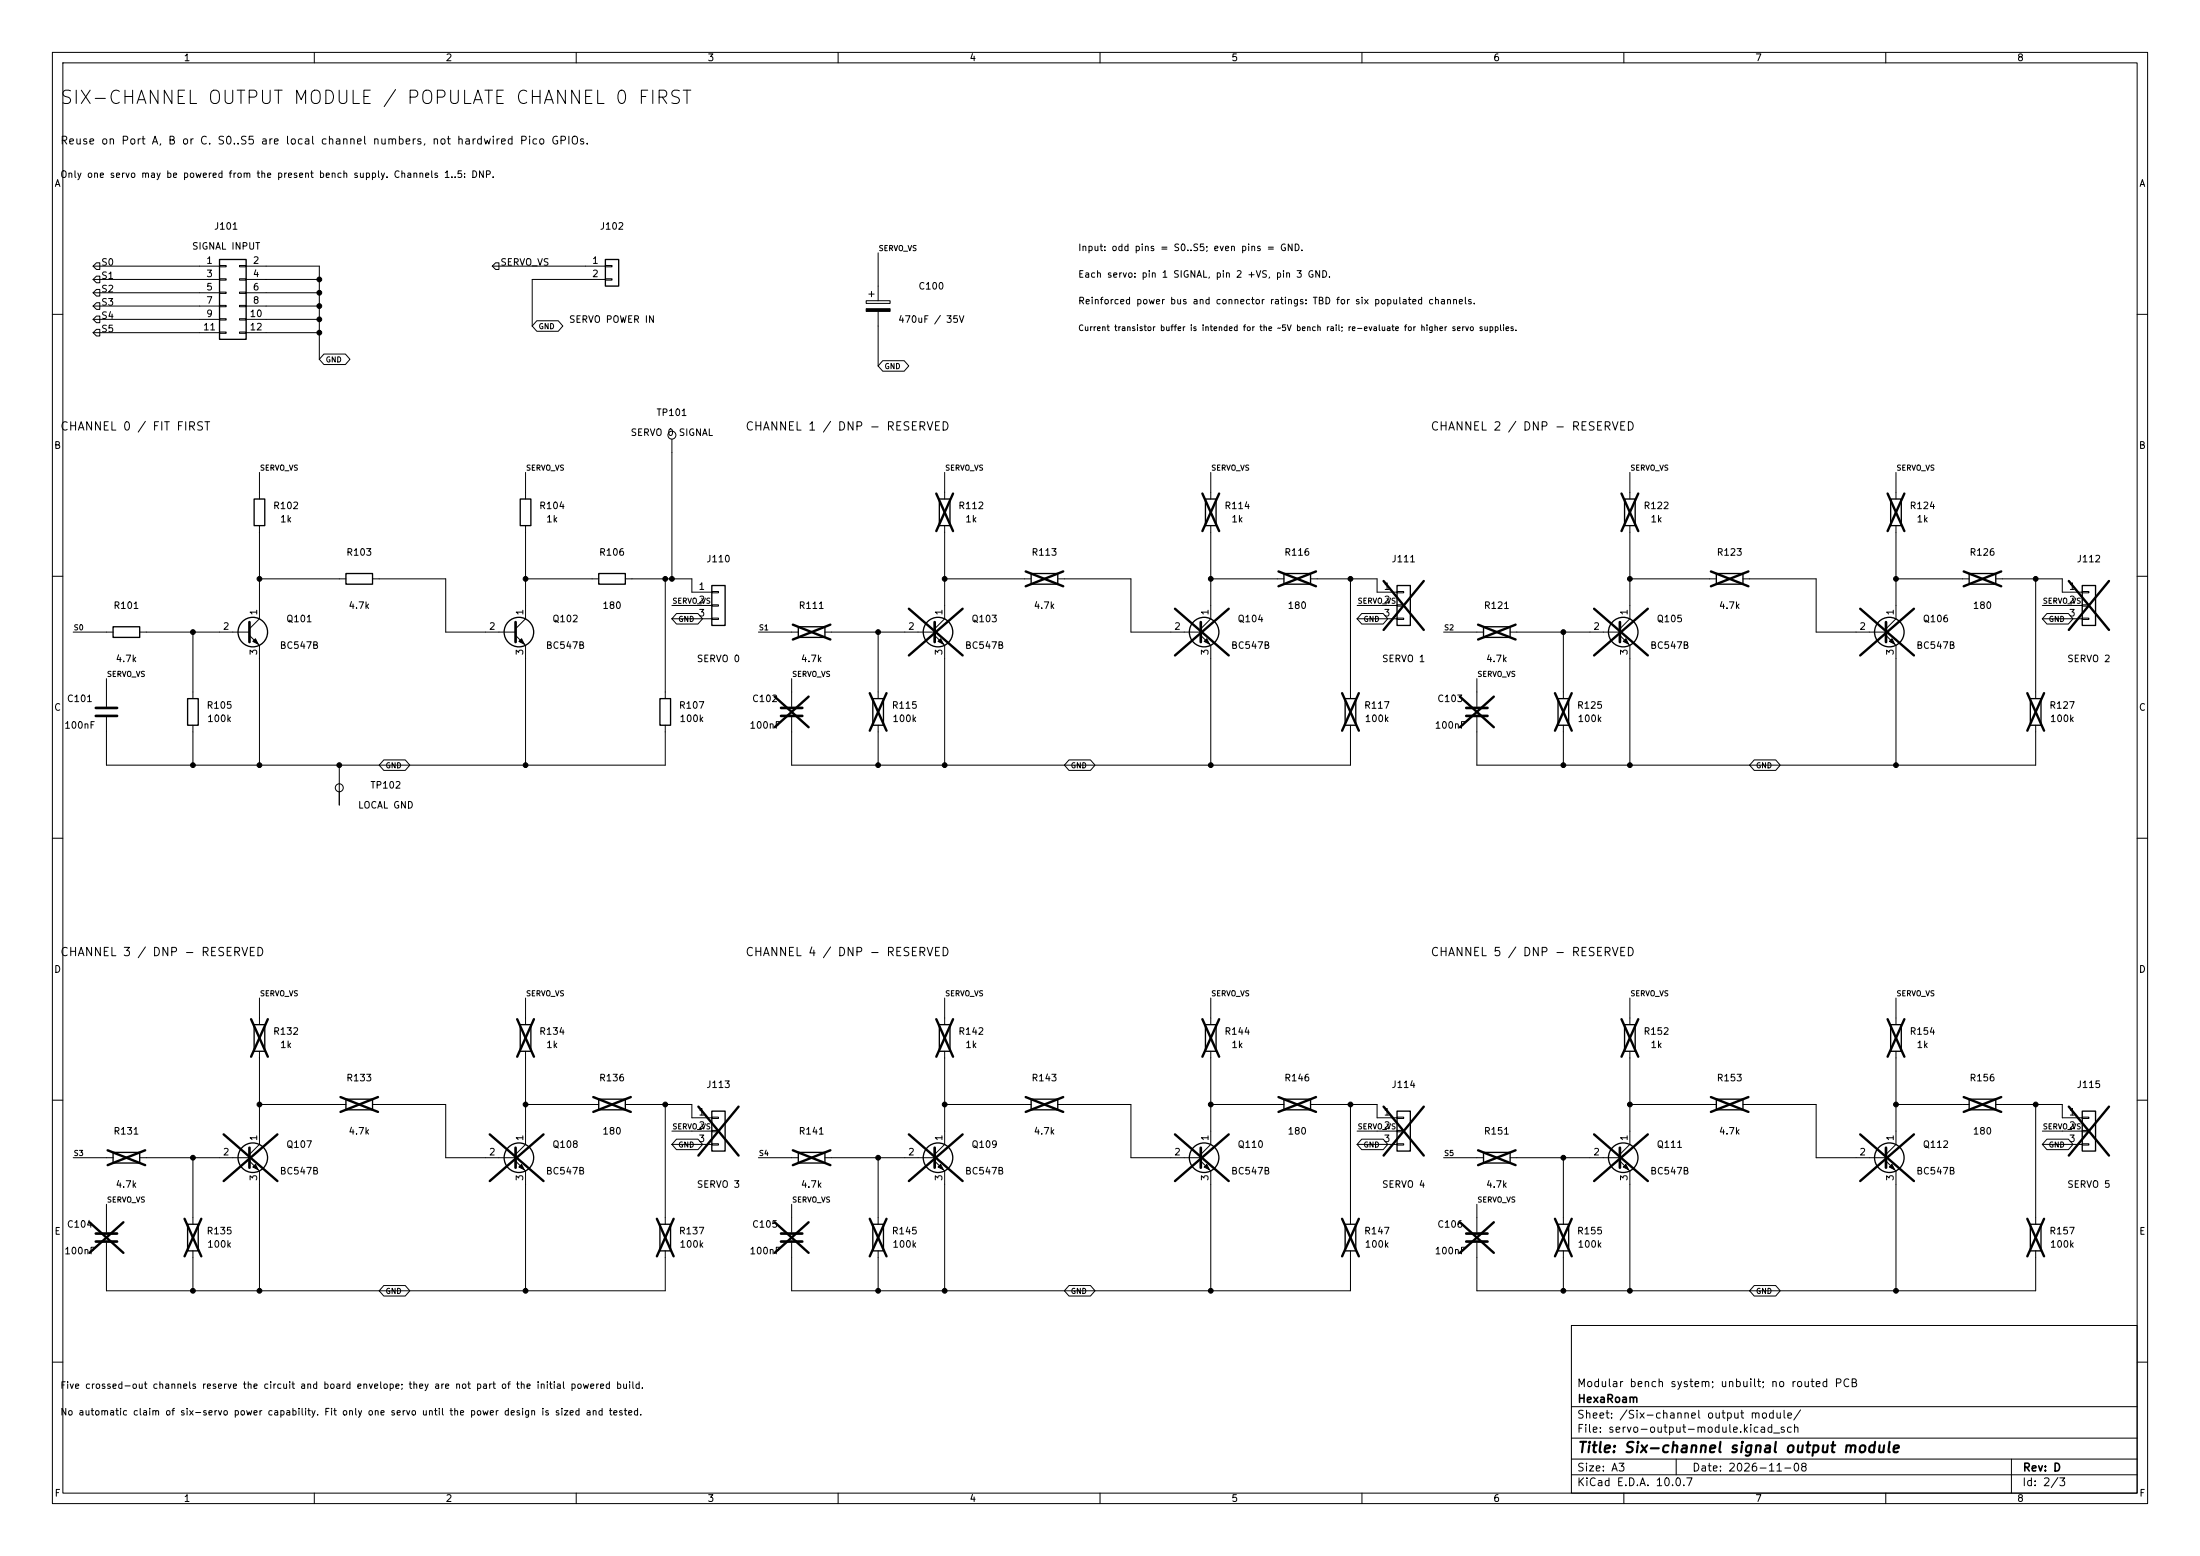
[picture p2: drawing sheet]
<svg xmlns="http://www.w3.org/2000/svg" width="420mm" height="297mm" viewBox="0 0 420 297" stroke-linecap="round" stroke-linejoin="round" font-family="sans-serif">
<g fill="none" stroke="#000" stroke-width=".19">
<path d="M10 10h400v277h-400zM12 12h396v273h-396zM60 10v2M110 10v2M160 10v2M210 10v2M260 10v2M310 10v2M360 10v2M17.8 53.3l.6-.6h.6v1.3h-.6zM17.8 58.4l.6-.6h.6v1.3h-.6zM17.8 55.9l.6-.7h.6v1.3h-.6z"/>
<path d="M17.8 50.8l.6-.6h.6v1.2h-.6zM17.8 50.8h24.1M17.8 53.3h24.1M17.8 55.9h24.1M17.8 58.4h24.1M41.9 50.7h1.3v.2h-1.3zM41.9 53.2h1.3v.3h-1.3zM41.9 55.8h1.3v.2h-1.3zM41.9 58.3h1.3v.2h-1.3zM45.7 50.7h1.3v.2h-1.3zM45.7 53.2h1.3v.3h-1.3zM45.7 55.8h1.3v.2h-1.3z"/>
<path d="M45.7 58.3h1.3v.2h-1.3zM47 50.8h14v17.8M47 53.3h14M47 55.9h14M47 58.4h14M94 50.8h21.6M94.6 50.2h.6v1.2h-.6l-.6-.6zM115.6 50.7h1.2v.2h-1.2zM115.6 53.2h1.2v.3h-1.2zM115.6 53.3h-14v8.9M165.4 57.4h4.5v.5h-4.5zM165.9 56.1h1"/>
<path d="M166.4 55.6v1M167.6 48.3v9.1M167.6 59.4v10.5M10 60h2M17.8 61l.6-.7h.6v1.3h-.6zM17.8 61h24.1M17.8 63.5h24.1M18.4 62.9h.6v1.2h-.6l-.6-.6zM41.9 60.8h1.3v.3h-1.3zM41.9 63.4h1.3v.2h-1.3zM45.7 60.8h1.3v.3h-1.3zM45.7 63.4h1.3v.2h-1.3z"/>
<path d="M47 61h14M47 63.5h14M61.8 67.6h4.1l.9 1-.9 1h-4.1l-.8-1zM102.5 61.2h4.1l.8 1-.8 1h-4.1l-.9-1zM168.5 68.8h4.1l.9 1.1-.9 1h-4.1l-.9-1zM408 60h2M49.5 90.2v5.1M100.3 90.2v5.1M128.3 83.8v26.7M180.3 90.2v5.1M231.1 90.2v5.1M311.1 90.2v5.1"/>
<path d="M361.9 90.2v5.1M10 110h2M49.5 100.3v17.8l-1.9 1.9M49.5 110.5h16.5M71.1 110.5h14v10.2h13.3M100.3 100.3v17.8l-1.9 1.9M100.3 110.5h14M119.4 110.5h12.7v2.5h3.8M127 110.5v22.9M128.3 115.6h7.6M128.3 118.1h7.6M129.1 117.1h4.1l.9 1-.9 1h-4.1l-.8-1z"/>
<path d="M135.9 112.9h1.3v.3h-1.3zM135.9 115.4h1.3v.3h-1.3zM135.9 118h1.3v.2h-1.3zM180.3 100.3v17.8l-1.9 1.9M180.3 110.5h16.5M201.9 110.5h14v10.2h13.3M231.1 110.5h14M231.1 100.3v17.8l-1.9 1.9M250.2 110.5h12.7v2.5h3.8M257.8 110.5v22.9M259.1 115.6h7.6M259.1 118.1h7.6"/>
<path d="M260 117.1h4.1l.8 1-.8 1h-4.1l-.9-1zM266.7 112.9h1.3v.3h-1.3zM266.7 115.4h1.3v.3h-1.3zM266.7 118h1.3v.2h-1.3zM311.1 110.5h16.6M311.1 100.3v17.8l-1.9 1.9M332.7 110.5h14v10.2h13.3M361.9 110.5h14M361.9 100.3v17.8l-1.9 1.9M381 110.5h12.7v2.5h3.8M388.6 110.5v22.9M389.9 115.6h7.6"/>
<path d="M389.9 118.1h7.6M390.8 117.1h4.1l.8 1-.8 1h-4.1l-.9-1zM397.5 112.9h1.3v.3h-1.3zM397.5 115.4h1.3v.3h-1.3zM397.5 118h1.3v.2h-1.3zM408 110h2M14 120.7h7.6M20.3 129.5v5.4M20.3 136.9v9.2h106.7v-7.7M26.7 120.7h20.9M36.8 120.7v12.7M36.8 138.4v7.7"/>
<path d="M47.6 121.3l1.9 1.9v22.9M98.4 121.3l1.9 1.9v22.9M144.8 120.7h7.6M151.1 129.5v5.4M151.1 136.9v9.2h106.7v-7.7M157.5 120.7h20.9M167.6 120.7v12.7M167.6 138.4v7.7M178.4 121.3l1.9 1.9v22.9M229.2 121.3l1.9 1.9v22.9M275.6 120.7h7.6M281.9 129.5v5.4"/>
<path d="M281.9 136.9v9.2h106.7v-7.7M288.3 120.7h20.9M298.4 120.7v12.7M298.4 138.4v7.7M309.2 121.3l1.9 1.9v22.9M360 121.3l1.9 1.9v22.9M10 160h2M64.8 146.1v7.6M73.3 145h4.1l.8 1.1-.8 1h-4.1l-.9-1zM204.1 145h4.1l.8 1.1-.8 1h-4.1l-.9-1zM334.9 145h4.1l.9 1.1-.9 1h-4.1l-.9-1zM408 160h2"/>
<path d="M49.5 190.5v5.1M100.3 190.5v5.1M180.3 190.5v5.1M231.1 190.5v5.1M311.1 190.5v5.1M361.9 190.5v5.1M10 210h2M49.5 210.8h16.5M49.5 200.7v17.7l-1.9 1.9M71.1 210.8h14v10.2h13.3M100.3 210.8h14M100.3 200.7v17.7l-1.9 1.9"/>
<path d="M119.4 210.8h12.7v2.6h3.8M127 210.8v22.9M128.3 215.9h7.6M128.3 218.4h7.6M129.1 217.4h4.1l.9 1-.9 1h-4.1l-.8-1zM135.9 213.2h1.3v.3h-1.3zM135.9 215.8h1.3v.2h-1.3zM135.9 218.3h1.3v.3h-1.3zM180.3 210.8h16.5M180.3 200.7v17.7l-1.9 1.9M201.9 210.8h14v10.2h13.3M231.1 210.8h14"/>
<path d="M231.1 200.7v17.7l-1.9 1.9M250.2 210.8h12.7v2.6h3.8M257.8 210.8v22.9M259.1 215.9h7.6M259.1 218.4h7.6M260 217.4h4.1l.8 1-.8 1h-4.1l-.9-1zM266.7 213.2h1.3v.3h-1.3zM266.7 215.8h1.3v.2h-1.3zM266.7 218.3h1.3v.3h-1.3zM311.1 210.8h16.6M311.1 200.7v17.7l-1.9 1.9M332.7 210.8h14v10.2h13.3"/>
<path d="M361.9 210.8h14M361.9 200.7v17.7l-1.9 1.9M381 210.8h12.7v2.6h3.8M388.6 210.8v22.9M389.9 215.9h7.6M389.9 218.4h7.6M390.8 217.4h4.1l.8 1-.8 1h-4.1l-.9-1zM397.5 213.2h1.3v.3h-1.3zM397.5 215.8h1.3v.2h-1.3zM397.5 218.3h1.3v.3h-1.3zM408 210h2M14 221h7.6"/>
<path d="M20.3 229.9v5.3M20.3 237.2v9.2h106.7v-7.6M26.7 221h20.9M36.8 221v12.7M36.8 238.8v7.6M47.6 221.6l1.9 1.9v22.9M98.4 221.6l1.9 1.9v22.9M144.8 221h7.6M151.1 229.9v5.3M151.1 237.2v9.2h106.7v-7.6M157.5 221h20.9M167.6 221v12.7"/>
<path d="M167.6 238.8v7.6M178.4 221.6l1.9 1.9v22.9M229.2 221.6l1.9 1.9v22.9M275.6 221h7.6M281.9 229.9v5.3M281.9 237.2v9.2h106.7v-7.6M288.3 221h20.9M298.4 221v12.7M298.4 238.8v7.6M309.2 221.6l1.9 1.9v22.9M360 221.6l1.9 1.9v22.9M73.3 245.4h4.1l.8 1-.8 1h-4.1l-.9-1z"/>
<path d="M204.1 245.4h4.1l.8 1-.8 1h-4.1l-.9-1zM300 253h108v32h-108zM334.9 245.4h4.1l.9 1-.9 1h-4.1l-.9-1zM10 260h2M300 278.5h108M300 274.5h108M300 268.5h108M320 278.5v3M384 278.5v6.5M408 260h2M60 285v2M110 285v2"/>
<path d="M160 285v2M210 285v2M260 285v2M300 281.5h108M310 285v2M360 285v2"/>
<circle cx="128.3" cy="83.1" r=".76"/>
<circle cx="64.8" cy="150.4" r=".76"/>
</g>
<g fill="none" stroke="#000" stroke-width=".25">
<path d="M41.9 49.5h5.1v15.3h-5.1zM115.6 49.5h2.5v5.1h-2.5zM48.5 95.3h2v5h-2zM99.3 95.3h2v5h-2zM179.3 95.3h2.1v5h-2.1zM230.1 95.3h2.1v5h-2.1zM310.1 95.3h2.1v5h-2.1zM360.9 95.3h2.1v5h-2.1zM21.6 119.6h5.1v2.1h-5.1zM66 109.5h5.1v2h-5.1zM114.3 109.5h5.1v2h-5.1zM135.9 111.8h2.5v7.6h-2.5z"/>
<path d="M152.4 119.6h5.1v2.1h-5.1zM196.8 109.5h5.1v2h-5.1zM245.1 109.5h5.1v2h-5.1zM266.7 111.8h2.5v7.6h-2.5zM283.2 119.6h5.1v2.1h-5.1zM327.7 109.5h5v2h-5zM375.9 109.5h5.1v2h-5.1zM397.5 111.8h2.5v7.6h-2.5zM35.8 133.4h2v5h-2zM126 133.4h2v5h-2zM166.6 133.4h2.1v5h-2.1zM256.8 133.4h2v5h-2z"/>
<path d="M297.4 133.4h2.1v5h-2.1zM387.6 133.4h2v5h-2zM48.5 195.6h2v5.1h-2zM99.3 195.6h2v5.1h-2zM179.3 195.6h2.1v5.1h-2.1zM230.1 195.6h2.1v5.1h-2.1zM310.1 195.6h2.1v5.1h-2.1zM360.9 195.6h2.1v5.1h-2.1zM21.6 220h5.1v2h-5.1zM66 209.8h5.1v2h-5.1zM114.3 209.8h5.1v2h-5.1zM135.9 212.1h2.5v7.6h-2.5z"/>
<path d="M152.4 220h5.1v2h-5.1zM196.8 209.8h5.1v2h-5.1zM245.1 209.8h5.1v2h-5.1zM266.7 212.1h2.5v7.6h-2.5zM283.2 220h5.1v2h-5.1zM327.7 209.8h5v2h-5zM375.9 209.8h5.1v2h-5.1zM397.5 212.1h2.5v7.6h-2.5zM35.8 233.7h2v5.1h-2zM126 233.7h2v5.1h-2zM166.6 233.7h2.1v5.1h-2.1zM256.8 233.7h2v5.1h-2z"/>
<path d="M297.4 233.7h2.1v5.1h-2.1zM387.6 233.7h2v5.1h-2z"/>
<circle cx="48.3" cy="120.6" r="2.82"/>
<circle cx="99.1" cy="120.6" r="2.82"/>
<circle cx="179.1" cy="120.6" r="2.82"/>
<circle cx="229.9" cy="120.6" r="2.82"/>
<circle cx="309.9" cy="120.6" r="2.82"/>
<circle cx="360.7" cy="120.6" r="2.82"/>
<circle cx="48.3" cy="221" r="2.82"/>
<circle cx="99.1" cy="221" r="2.82"/>
<circle cx="179.1" cy="221" r="2.82"/>
<circle cx="229.9" cy="221" r="2.82"/>
<circle cx="309.9" cy="221" r="2.82"/>
<circle cx="360.7" cy="221" r="2.82"/>
</g>
<g fill="none" stroke="#000" stroke-width=".46">
<path d="M178.7 94.2l3.2 7.2M181.9 94.2l-3.2 7.2M229.5 94.2l3.2 7.2M232.7 94.2l-3.2 7.2M309.5 94.2l3.3 7.2M312.8 94.2l-3.3 7.2M360.3 94.2l3.3 7.2M363.6 94.2l-3.3 7.2M151.4 119.2l7.1 2.9M158.5 119.2l-7.1 2.9M173.5 116.2l10.3 8.9M183.8 116.2l-10.3 8.9"/>
<path d="M195.8 109.1l7.2 2.8M203 109.1l-7.2 2.8M224.3 116.2l10.3 8.9M234.6 116.2l-10.3 8.9M244.1 109.1l7.1 2.8M251.2 109.1l-7.1 2.8M264.1 110.9l7.7 9.3M271.8 110.9l-7.7 9.3M282.2 119.2l7.1 2.9M289.3 119.2l-7.1 2.9M304.3 116.2l10.3 8.9M314.6 116.2l-10.3 8.9"/>
<path d="M326.6 109.1l7.2 2.8M333.8 109.1l-7.2 2.8M355.1 116.2l10.3 8.9M365.4 116.2l-10.3 8.9M374.9 109.1l7.1 2.8M382 109.1l-7.1 2.8M394.9 110.9l7.7 9.3M402.6 110.9l-7.7 9.3M147.9 133l6.5 5.8M154.4 133l-6.5 5.8M166 132.3l3.2 7.2M169.2 132.3l-3.2 7.2"/>
<path d="M256.2 132.3l3.2 7.2M259.4 132.3l-3.2 7.2M278.7 133l6.5 5.8M285.2 133l-6.5 5.8M296.8 132.3l3.3 7.2M300.1 132.3l-3.3 7.2M387 132.3l3.2 7.2M390.2 132.3l-3.2 7.2M47.9 194.5l3.2 7.2M51.1 194.5l-3.2 7.2M98.7 194.5l3.2 7.2M101.9 194.5l-3.2 7.2"/>
<path d="M178.7 194.5l3.2 7.2M181.9 194.5l-3.2 7.2M229.5 194.5l3.2 7.2M232.7 194.5l-3.2 7.2M309.5 194.5l3.3 7.2M312.8 194.5l-3.3 7.2M360.3 194.5l3.3 7.2M363.6 194.5l-3.3 7.2M20.5 219.6l7.2 2.8M27.7 219.6l-7.2 2.8M42.7 216.5l10.3 8.9M53 216.5l-10.3 8.9"/>
<path d="M65 209.4l7.2 2.8M72.2 209.4l-7.2 2.8M93.5 216.5l10.3 8.9M103.8 216.5l-10.3 8.9M113.3 209.4l7.1 2.8M120.4 209.4l-7.1 2.8M133.3 211.2l7.7 9.4M141 211.2l-7.7 9.4M151.4 219.6l7.1 2.8M158.5 219.6l-7.1 2.8M173.5 216.5l10.3 8.9M183.8 216.5l-10.3 8.9"/>
<path d="M195.8 209.4l7.2 2.8M203 209.4l-7.2 2.8M224.3 216.5l10.3 8.9M234.6 216.5l-10.3 8.9M244.1 209.4l7.1 2.8M251.2 209.4l-7.1 2.8M264.1 211.2l7.7 9.4M271.8 211.2l-7.7 9.4M282.2 219.6l7.1 2.8M289.3 219.6l-7.1 2.8M304.3 216.5l10.3 8.9M314.6 216.5l-10.3 8.9"/>
<path d="M326.6 209.4l7.2 2.8M333.8 209.4l-7.2 2.8M355.1 216.5l10.3 8.9M365.4 216.5l-10.3 8.9M374.9 209.4l7.1 2.8M382 209.4l-7.1 2.8M394.9 211.2l7.7 9.4M402.6 211.2l-7.7 9.4M17.1 233.3l6.5 5.8M23.6 233.3l-6.5 5.8M35.2 232.6l3.2 7.2M38.4 232.6l-3.2 7.2"/>
<path d="M125.4 232.6l3.2 7.2M128.6 232.6l-3.2 7.2M147.9 233.3l6.5 5.8M154.4 233.3l-6.5 5.8M166 232.6l3.2 7.2M169.2 232.6l-3.2 7.2M256.2 232.6l3.2 7.2M259.4 232.6l-3.2 7.2M278.7 233.3l6.5 5.8M285.2 233.3l-6.5 5.8M296.8 232.6l3.3 7.2M300.1 232.6l-3.3 7.2"/>
<path d="M387 232.6l3.2 7.2M390.2 232.6l-3.2 7.2"/>
</g>
<g fill="none" stroke="#000" stroke-width=".51">
<path d="M47.6 118.7v3.9M98.4 118.7v3.9M178.4 118.7v3.9M229.2 118.7v3.9M309.2 118.7v3.9M360 118.7v3.9M18.3 135.1h4.1M18.3 136.7h4.1M149.1 135.1h4.1M149.1 136.7h4.1M279.9 135.1h4.1M279.9 136.7h4.1"/>
<path d="M47.6 219.1v3.8M98.4 219.1v3.8M178.4 219.1v3.8M229.2 219.1v3.8M309.2 219.1v3.8M360 219.1v3.8M18.3 235.5h4.1M18.3 237h4.1M149.1 235.5h4.1M149.1 237h4.1M279.9 235.5h4.1M279.9 237h4.1"/>
</g>
<g fill="#000" stroke="#000" stroke-width=".19">
<path d="M165.4 58.9h4.5v.5h-4.5zM48.8 121.9l.5 1-1-.5zM99.1 122.4l.5-.5 .5 1zM179.1 122.4l.5-.5 .5 1zM229.9 122.4l.5-.5 .5 1zM309.9 122.4l.5-.5 .5 1zM360.7 122.4l.5-.5 .5 1zM48.3 222.8l.5-.6 .5 1.1zM99.1 222.8l.5-.6 .5 1.1zM179.1 222.8l.5-.6 .5 1.1zM229.9 222.8l.5-.6 .5 1.1zM309.9 222.8l.5-.6 .5 1.1z"/>
<path d="M360.7 222.8l.5-.6 .5 1.1z"/>
<circle cx="61" cy="53.3" r=".46"/>
<circle cx="61" cy="58.4" r=".46"/>
<circle cx="61" cy="55.9" r=".46"/>
<circle cx="61" cy="63.5" r=".46"/>
<circle cx="61" cy="61" r=".46"/>
<circle cx="49.5" cy="110.5" r=".46"/>
<circle cx="100.3" cy="110.5" r=".46"/>
<circle cx="127" cy="110.5" r=".46"/>
<circle cx="128.3" cy="110.5" r=".46"/>
<circle cx="180.3" cy="110.5" r=".46"/>
<circle cx="231.1" cy="110.5" r=".46"/>
<circle cx="257.8" cy="110.5" r=".46"/>
<circle cx="311.1" cy="110.5" r=".46"/>
<circle cx="361.9" cy="110.5" r=".46"/>
<circle cx="388.6" cy="110.5" r=".46"/>
<circle cx="36.8" cy="120.7" r=".46"/>
<circle cx="167.6" cy="120.7" r=".46"/>
<circle cx="298.4" cy="120.7" r=".46"/>
<circle cx="36.8" cy="146.1" r=".46"/>
<circle cx="49.5" cy="146.1" r=".46"/>
<circle cx="64.8" cy="146.1" r=".46"/>
<circle cx="100.3" cy="146.1" r=".46"/>
<circle cx="167.6" cy="146.1" r=".46"/>
<circle cx="180.3" cy="146.1" r=".46"/>
<circle cx="231.1" cy="146.1" r=".46"/>
<circle cx="298.4" cy="146.1" r=".46"/>
<circle cx="311.1" cy="146.1" r=".46"/>
<circle cx="361.9" cy="146.1" r=".46"/>
<circle cx="49.5" cy="210.8" r=".46"/>
<circle cx="100.3" cy="210.8" r=".46"/>
<circle cx="127" cy="210.8" r=".46"/>
<circle cx="180.3" cy="210.8" r=".46"/>
<circle cx="231.1" cy="210.8" r=".46"/>
<circle cx="257.8" cy="210.8" r=".46"/>
<circle cx="311.1" cy="210.8" r=".46"/>
<circle cx="361.9" cy="210.8" r=".46"/>
<circle cx="388.6" cy="210.8" r=".46"/>
<circle cx="36.8" cy="221" r=".46"/>
<circle cx="167.6" cy="221" r=".46"/>
<circle cx="298.4" cy="221" r=".46"/>
<circle cx="36.8" cy="246.4" r=".46"/>
<circle cx="49.5" cy="246.4" r=".46"/>
<circle cx="100.3" cy="246.4" r=".46"/>
<circle cx="167.6" cy="246.4" r=".46"/>
<circle cx="180.3" cy="246.4" r=".46"/>
<circle cx="231.1" cy="246.4" r=".46"/>
<circle cx="298.4" cy="246.4" r=".46"/>
<circle cx="311.1" cy="246.4" r=".46"/>
<circle cx="361.9" cy="246.4" r=".46"/>
</g>
<text font-size="2.5" x="11.3" y="20.5">SIX-CHANNEL OUTPUT MODULE / POPULATE CHANNEL 0 FIRST</text>
<text font-size="2" x="301" y="277.8">Title: Six-channel signal output module</text>
<g font-size="1.6">
<text x="11.4" y="82.6">CHANNEL 0 / FIT FIRST</text>
<text x="142.2" y="82.6">CHANNEL 1 / DNP - RESERVED</text>
<text x="273" y="82.6">CHANNEL 2 / DNP - RESERVED</text>
<text x="11.4" y="182.9">CHANNEL 3 / DNP - RESERVED</text>
<text x="142.2" y="182.9">CHANNEL 4 / DNP - RESERVED</text>
<text x="273" y="182.9">CHANNEL 5 / DNP - RESERVED</text>
</g>
<g font-size="1.5">
<text x="11.4" y="28">Reuse on Port A, B or C. S0..S5 are local channel numbers, not hardwired Pico GPIOs.</text>
<text x="300.9" y="265.1">Modular bench system; unbuilt; no routed PCB</text>
<text x="301" y="268.1">HexaRoam</text>
<text x="300.9" y="273.8">File: servo-output-module.kicad_sch</text>
<text x="300.9" y="271.1">Sheet: /Six-channel output module/</text>
<text x="300.9" y="281.2">Size: A3</text>
<text x="322.9" y="281.2">Date: 2026-11-08</text>
<text x="386" y="281.2">Rev: D</text>
<text x="300.9" y="284">KiCad E.D.A. 10.0.7</text>
<text x="385.9" y="284">Id: 2/3</text>
</g>
<g font-size="1.3">
<text x="35" y="12">1</text>
<text x="85" y="12">2</text>
<text x="135" y="12">3</text>
<text x="185" y="12">4</text>
<text x="235" y="12">5</text>
<text x="285" y="12">6</text>
<text x="335" y="12">7</text>
<text x="385" y="12">8</text>
<text x="10.3" y="36">A</text>
<text x="11.4" y="34.3">Only one servo may be powered from the present bench supply. Channels 1..5: DNP.</text>
<text x="408.3" y="36">A</text>
<text x="36.6" y="48">SIGNAL INPUT</text>
<text x="40.8" y="44.1">J101</text>
<text x="114.4" y="44.1">J102</text>
<text x="19.2" y="53.6">S1</text>
<text x="19.2" y="51">S0</text>
<text x="39.3" y="50.7">1</text>
<text x="39.3" y="53.2">3</text>
<text x="48.2" y="50.7">2</text>
<text x="48.2" y="53.2">4</text>
<text x="95.4" y="51">SERVO_VS</text>
<text x="112.9" y="50.7">1</text>
<text x="112.9" y="53.2">2</text>
<text x="205.7" y="48.2">Input: odd pins = S0..S5; even pins = GND.</text>
<text x="205.7" y="53.3">Each servo: pin 1 SIGNAL, pin 2 +VS, pin 3 GND.</text>
<text x="19.2" y="58.6">S3</text>
<text x="19.2" y="56.1">S2</text>
<text x="39.3" y="55.7">5</text>
<text x="39.3" y="58.3">7</text>
<text x="48.2" y="55.7">6</text>
<text x="48.2" y="58.3">8</text>
<text x="175.2" y="55.6">C100</text>
<text x="205.7" y="58.4">Reinforced power bus and connector ratings: TBD for six populated channels.</text>
<text x="19.2" y="61.2">S4</text>
<text x="19.2" y="63.7">S5</text>
<text x="38.7" y="63.4">11</text>
<text x="39.3" y="60.8">9</text>
<text x="47.6" y="60.8">10</text>
<text x="47.6" y="63.4">12</text>
<text x="108.5" y="61.9">SERVO POWER IN</text>
<text x="171.4" y="61.9">470uF / 35V</text>
<text x="120.3" y="83.5">SERVO 0 SIGNAL</text>
<text x="125.2" y="79.7">TP101</text>
<text x="10.2" y="86">B</text>
<text x="408.2" y="86">B</text>
<text x="52" y="97.5">R102</text>
<text x="53.4" y="100">1k</text>
<text x="102.8" y="97.5">R104</text>
<text x="104.2" y="100">1k</text>
<text x="182.8" y="97.5">R112</text>
<text x="184.2" y="100">1k</text>
<text x="233.6" y="97.5">R114</text>
<text x="235" y="100">1k</text>
<text x="313.7" y="97.5">R122</text>
<text x="315" y="100">1k</text>
<text x="364.5" y="97.5">R124</text>
<text x="365.8" y="100">1k</text>
<text x="66" y="106.4">R103</text>
<text x="114.3" y="106.4">R106</text>
<text x="134.7" y="107.6">J110</text>
<text x="196.8" y="106.4">R113</text>
<text x="245.1" y="106.4">R116</text>
<text x="265.5" y="107.6">J111</text>
<text x="327.6" y="106.4">R123</text>
<text x="375.9" y="106.4">R126</text>
<text x="396.4" y="107.6">J112</text>
<text x="133.3" y="112.9">1</text>
<text x="264.1" y="112.9">1</text>
<text x="394.9" y="112.9">1</text>
<text x="21.6" y="116.5">R101</text>
<text x="49.4" y="117.6" transform="rotate(-90 49.4 117.6)">1</text>
<text x="54.5" y="119.1">Q101</text>
<text x="66.4" y="116.5">4.7k</text>
<text x="100.2" y="117.6" transform="rotate(-90 100.2 117.6)">1</text>
<text x="105.3" y="119.1">Q102</text>
<text x="114.9" y="116.5">180</text>
<text x="133.3" y="115.4">2</text>
<text x="133.3" y="118">3</text>
<text x="152.4" y="116.5">R111</text>
<text x="180.2" y="117.6" transform="rotate(-90 180.2 117.6)">1</text>
<text x="185.4" y="119.1">Q103</text>
<text x="197.2" y="116.5">4.7k</text>
<text x="231" y="117.6" transform="rotate(-90 231 117.6)">1</text>
<text x="236.2" y="119.1">Q104</text>
<text x="245.7" y="116.5">180</text>
<text x="264.1" y="115.4">2</text>
<text x="264.1" y="118">3</text>
<text x="283.2" y="116.5">R121</text>
<text x="311" y="117.6" transform="rotate(-90 311 117.6)">1</text>
<text x="316.2" y="119.1">Q105</text>
<text x="328" y="116.5">4.7k</text>
<text x="361.8" y="117.6" transform="rotate(-90 361.8 117.6)">1</text>
<text x="367" y="119.1">Q106</text>
<text x="376.5" y="116.5">180</text>
<text x="394.9" y="115.4">2</text>
<text x="394.9" y="118">3</text>
<text x="42.4" y="120.5">2</text>
<text x="49.4" y="125.2" transform="rotate(-90 49.4 125.2)">3</text>
<text x="53.3" y="124.2">BC547B</text>
<text x="93.2" y="120.5">2</text>
<text x="100.2" y="125.2" transform="rotate(-90 100.2 125.2)">3</text>
<text x="104.1" y="124.2">BC547B</text>
<text x="173.3" y="120.5">2</text>
<text x="180.2" y="125.2" transform="rotate(-90 180.2 125.2)">3</text>
<text x="184.1" y="124.2">BC547B</text>
<text x="224.1" y="120.5">2</text>
<text x="231" y="125.2" transform="rotate(-90 231 125.2)">3</text>
<text x="234.9" y="124.2">BC547B</text>
<text x="304.1" y="120.5">2</text>
<text x="311" y="125.2" transform="rotate(-90 311 125.2)">3</text>
<text x="314.9" y="124.2">BC547B</text>
<text x="354.9" y="120.5">2</text>
<text x="361.8" y="125.2" transform="rotate(-90 361.8 125.2)">3</text>
<text x="365.7" y="124.2">BC547B</text>
<text x="22" y="126.7">4.7k</text>
<text x="132.9" y="126.7">SERVO 0</text>
<text x="152.8" y="126.7">4.7k</text>
<text x="263.7" y="126.7">SERVO 1</text>
<text x="283.6" y="126.7">4.7k</text>
<text x="394.5" y="126.7">SERVO 2</text>
<text x="10.2" y="136">C</text>
<text x="12.7" y="134.3">C101</text>
<text x="39.3" y="135.6">R105</text>
<text x="129.5" y="135.6">R107</text>
<text x="143.5" y="134.3">C102</text>
<text x="170.1" y="135.6">R115</text>
<text x="260.3" y="135.6">R117</text>
<text x="274.3" y="134.3">C103</text>
<text x="301" y="135.6">R125</text>
<text x="391.1" y="135.6">R127</text>
<text x="408.2" y="136">C</text>
<text x="12.2" y="139.4">100nF</text>
<text x="39.5" y="138.1">100k</text>
<text x="129.6" y="138.1">100k</text>
<text x="143" y="139.4">100nF</text>
<text x="170.3" y="138.1">100k</text>
<text x="260.4" y="138.1">100k</text>
<text x="273.8" y="139.4">100nF</text>
<text x="301.1" y="138.1">100k</text>
<text x="391.2" y="138.1">100k</text>
<text x="68.2" y="154.6">LOCAL GND</text>
<text x="70.6" y="150.8">TP102</text>
<text x="10.2" y="186">D</text>
<text x="408.2" y="186">D</text>
<text x="52" y="197.8">R132</text>
<text x="102.8" y="197.8">R134</text>
<text x="182.8" y="197.8">R142</text>
<text x="233.6" y="197.8">R144</text>
<text x="313.7" y="197.8">R152</text>
<text x="364.5" y="197.8">R154</text>
<text x="53.4" y="200.4">1k</text>
<text x="104.2" y="200.4">1k</text>
<text x="184.2" y="200.4">1k</text>
<text x="235" y="200.4">1k</text>
<text x="315" y="200.4">1k</text>
<text x="365.8" y="200.4">1k</text>
<text x="66" y="206.7">R133</text>
<text x="114.3" y="206.7">R136</text>
<text x="134.7" y="208">J113</text>
<text x="196.8" y="206.7">R143</text>
<text x="245.1" y="206.7">R146</text>
<text x="265.5" y="208">J114</text>
<text x="327.6" y="206.7">R153</text>
<text x="375.9" y="206.7">R156</text>
<text x="396.4" y="208">J115</text>
<text x="133.3" y="213.2">1</text>
<text x="133.3" y="215.8">2</text>
<text x="264.1" y="213.2">1</text>
<text x="264.1" y="215.8">2</text>
<text x="394.9" y="213.2">1</text>
<text x="394.9" y="215.8">2</text>
<text x="21.6" y="216.9">R131</text>
<text x="42.4" y="220.8">2</text>
<text x="49.4" y="217.9" transform="rotate(-90 49.4 217.9)">1</text>
<text x="54.5" y="219.4">Q107</text>
<text x="66.4" y="216.9">4.7k</text>
<text x="93.2" y="220.8">2</text>
<text x="100.2" y="217.9" transform="rotate(-90 100.2 217.9)">1</text>
<text x="105.3" y="219.4">Q108</text>
<text x="114.9" y="216.9">180</text>
<text x="133.3" y="218.3">3</text>
<text x="152.4" y="216.9">R141</text>
<text x="173.3" y="220.8">2</text>
<text x="180.2" y="217.9" transform="rotate(-90 180.2 217.9)">1</text>
<text x="185.4" y="219.4">Q109</text>
<text x="197.2" y="216.9">4.7k</text>
<text x="224.1" y="220.8">2</text>
<text x="231" y="217.9" transform="rotate(-90 231 217.9)">1</text>
<text x="236.2" y="219.4">Q110</text>
<text x="245.7" y="216.9">180</text>
<text x="264.1" y="218.3">3</text>
<text x="283.2" y="216.9">R151</text>
<text x="304.1" y="220.8">2</text>
<text x="311" y="217.9" transform="rotate(-90 311 217.9)">1</text>
<text x="316.2" y="219.4">Q111</text>
<text x="328" y="216.9">4.7k</text>
<text x="354.9" y="220.8">2</text>
<text x="361.8" y="217.9" transform="rotate(-90 361.8 217.9)">1</text>
<text x="367" y="219.4">Q112</text>
<text x="376.5" y="216.9">180</text>
<text x="394.9" y="218.3">3</text>
<text x="22" y="227">4.7k</text>
<text x="49.4" y="225.5" transform="rotate(-90 49.4 225.5)">3</text>
<text x="53.3" y="224.5">BC547B</text>
<text x="100.2" y="225.5" transform="rotate(-90 100.2 225.5)">3</text>
<text x="104.1" y="224.5">BC547B</text>
<text x="132.9" y="227">SERVO 3</text>
<text x="152.8" y="227">4.7k</text>
<text x="180.2" y="225.5" transform="rotate(-90 180.2 225.5)">3</text>
<text x="184.1" y="224.5">BC547B</text>
<text x="231" y="225.5" transform="rotate(-90 231 225.5)">3</text>
<text x="234.9" y="224.5">BC547B</text>
<text x="263.7" y="227">SERVO 4</text>
<text x="283.6" y="227">4.7k</text>
<text x="311" y="225.5" transform="rotate(-90 311 225.5)">3</text>
<text x="314.9" y="224.5">BC547B</text>
<text x="361.8" y="225.5" transform="rotate(-90 361.8 225.5)">3</text>
<text x="365.7" y="224.5">BC547B</text>
<text x="394.5" y="227">SERVO 5</text>
<text x="10.3" y="236">E</text>
<text x="12.2" y="239.7">100nF</text>
<text x="12.7" y="234.6">C104</text>
<text x="39.3" y="235.9">R135</text>
<text x="39.5" y="238.5">100k</text>
<text x="129.5" y="235.9">R137</text>
<text x="129.6" y="238.5">100k</text>
<text x="143" y="239.7">100nF</text>
<text x="143.5" y="234.6">C105</text>
<text x="170.1" y="235.9">R145</text>
<text x="170.3" y="238.5">100k</text>
<text x="260.3" y="235.9">R147</text>
<text x="260.4" y="238.5">100k</text>
<text x="273.8" y="239.7">100nF</text>
<text x="274.3" y="234.6">C106</text>
<text x="301" y="235.9">R155</text>
<text x="301.1" y="238.5">100k</text>
<text x="391.1" y="235.9">R157</text>
<text x="391.2" y="238.5">100k</text>
<text x="408.3" y="236">E</text>
<text x="11.4" y="265.4">Five crossed-out channels reserve the circuit and board envelope; they are not part of the initial powered build.</text>
<text x="11.4" y="270.5">No automatic claim of six-servo power capability. Fit only one servo until the power design is sized and tested.</text>
<text x="10.3" y="286">F</text>
<text x="35" y="287">1</text>
<text x="85" y="287">2</text>
<text x="135" y="287">3</text>
<text x="185" y="287">4</text>
<text x="235" y="287">5</text>
<text x="285" y="287">6</text>
<text x="335" y="287">7</text>
<text x="385" y="287">8</text>
<text x="408.3" y="286">F</text>
</g>
<text font-size="1.1" x="205.7" y="63.4">Current transistor buffer is intended for the ~5V bench rail; re-evaluate for higher servo supplies.</text>
<g font-size="1">
<text x="167.6" y="48.2">SERVO_VS</text>
<text x="102.7" y="63.1">GND</text>
<text x="62.1" y="69.4">GND</text>
<text x="168.8" y="70.7">GND</text>
<text x="49.5" y="90.1">SERVO_VS</text>
<text x="100.3" y="90.1">SERVO_VS</text>
<text x="180.3" y="90.1">SERVO_VS</text>
<text x="231.1" y="90.1">SERVO_VS</text>
<text x="311.2" y="90.1">SERVO_VS</text>
<text x="362" y="90.1">SERVO_VS</text>
<text x="128.3" y="115.5">SERVO_VS</text>
<text x="129.4" y="118.9">GND</text>
<text x="259.1" y="115.5">SERVO_VS</text>
<text x="260.2" y="118.9">GND</text>
<text x="389.9" y="115.5">SERVO_VS</text>
<text x="391" y="118.9">GND</text>
<text x="14" y="120.5">S0</text>
<text x="144.8" y="120.5">S1</text>
<text x="275.6" y="120.5">S2</text>
<text x="20.3" y="129.4">SERVO_VS</text>
<text x="151.1" y="129.4">SERVO_VS</text>
<text x="281.9" y="129.4">SERVO_VS</text>
<text x="73.5" y="146.9">GND</text>
<text x="204.3" y="146.9">GND</text>
<text x="335.1" y="146.9">GND</text>
<text x="49.5" y="190.4">SERVO_VS</text>
<text x="100.3" y="190.4">SERVO_VS</text>
<text x="180.3" y="190.4">SERVO_VS</text>
<text x="231.1" y="190.4">SERVO_VS</text>
<text x="311.2" y="190.4">SERVO_VS</text>
<text x="362" y="190.4">SERVO_VS</text>
<text x="128.3" y="215.8">SERVO_VS</text>
<text x="259.1" y="215.8">SERVO_VS</text>
<text x="389.9" y="215.8">SERVO_VS</text>
<text x="14" y="220.9">S3</text>
<text x="129.4" y="219.3">GND</text>
<text x="144.8" y="220.9">S4</text>
<text x="260.2" y="219.3">GND</text>
<text x="275.6" y="220.9">S5</text>
<text x="391" y="219.3">GND</text>
<text x="20.3" y="229.8">SERVO_VS</text>
<text x="151.1" y="229.8">SERVO_VS</text>
<text x="281.9" y="229.8">SERVO_VS</text>
<text x="73.5" y="247.2">GND</text>
<text x="204.3" y="247.2">GND</text>
<text x="335.1" y="247.2">GND</text>
</g>
</svg>
